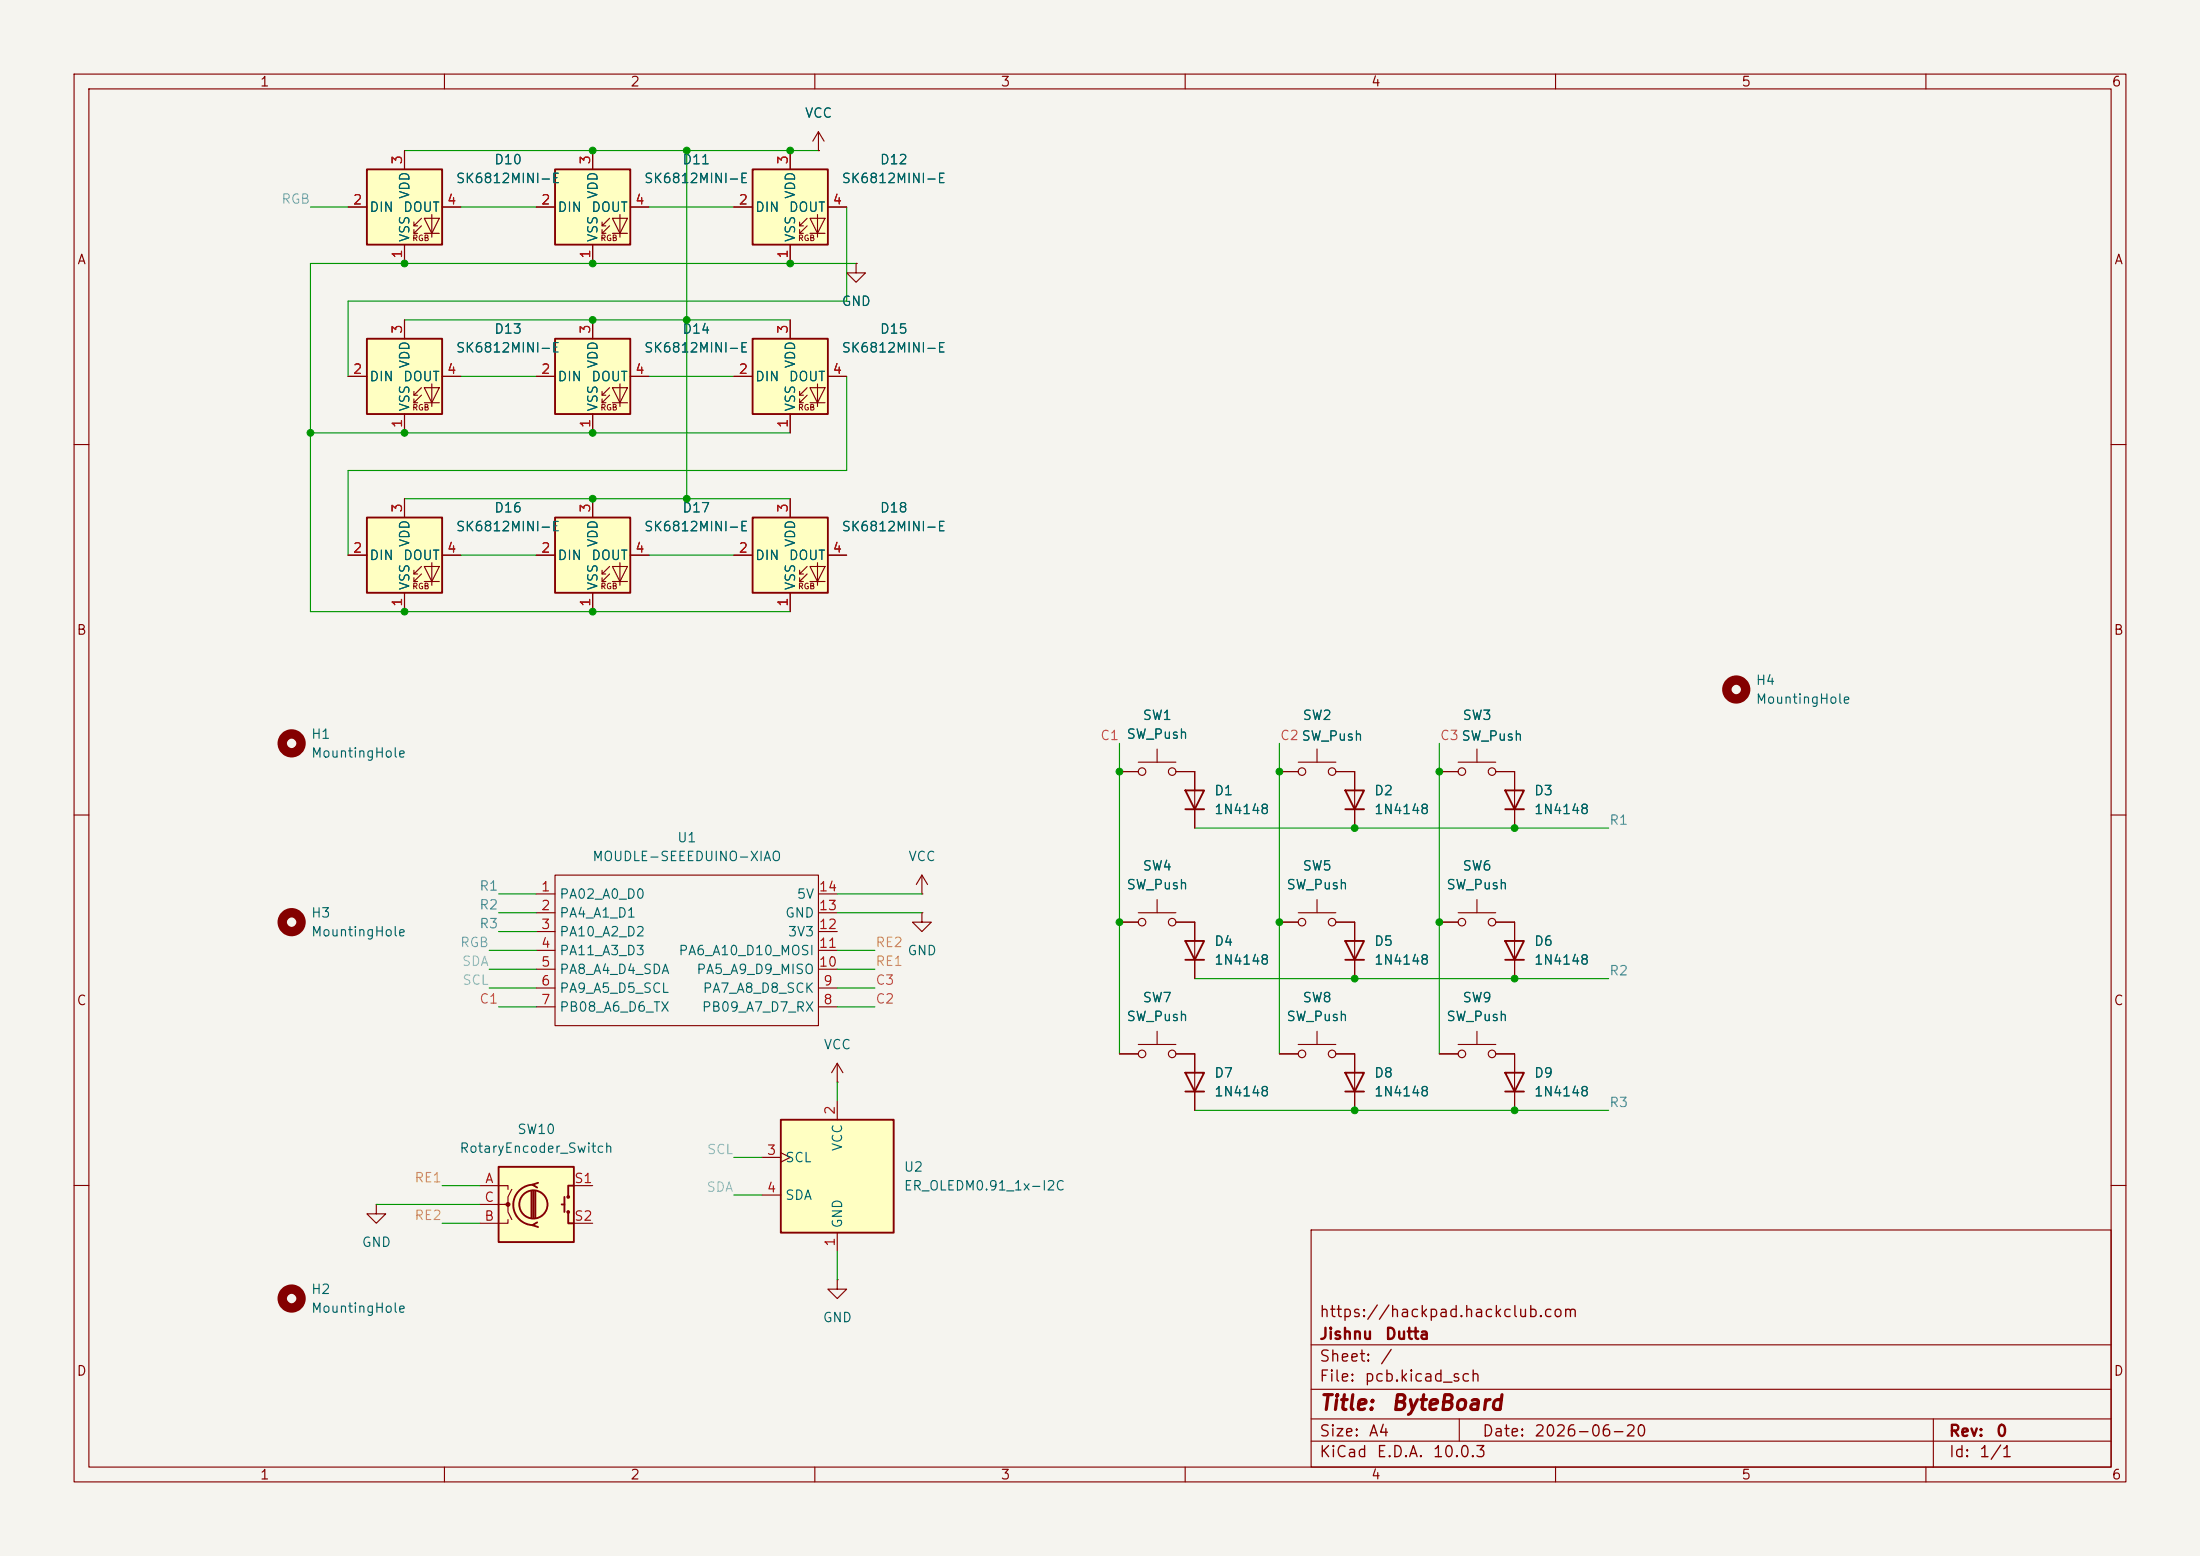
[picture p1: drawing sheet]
<svg xmlns="http://www.w3.org/2000/svg" width="297mm" height="210mm" viewBox="0 0 297 210" stroke-linecap="round" stroke-linejoin="round" font-family="sans-serif">
<path d="M0 0h297v210h-297z" fill="#f5f4ef" stroke="#f5f4ef" stroke-width=".14"/>
<g fill="none" stroke="#840000" stroke-width=".15">
<path d="M10 10h277v190h-277zM12 12h273v186h-273zM60 10v2M110 10v2M110.5 17.8l-.8 1.3M110.5 17.8l.8 1.3M110.5 17.8v2.5M160 10v2M210 10v2M260 10v2M110.5 20.3h.1M115.6 35.6v1.2h1.2l-1.2 1.3-1.3-1.3h1.3"/>
<path d="M115.6 35.6h.1M10 60h2M285 60h2M10 110h2M151.1 104.1h2.6M153.7 102.9h5M156.2 101.1v1.8M158.7 104.1h2.6v7.7M172.7 104.1h2.6M175.3 102.9h5M177.8 101.1v1.8M180.3 104.1h2.6"/>
<path d="M285 110h2M124.5 123.2v1.3h1.2l-1.2 1.2-1.3-1.2h1.3M124.5 123.2h.1M151.1 124.5h2.6M153.7 123.2h5M156.2 121.4v1.8M156.2 139.2v1.8M158.7 124.5h2.6M172.7 124.5h2.6M175.3 123.2h5M177.8 121.4v1.8M177.8 139.2v1.8"/>
<path d="M180.3 124.5h2.6M194.3 124.5h2.5M196.8 123.2h5.1M199.4 121.4v1.8M201.9 124.5h2.6M151.1 142.2h2.6M153.7 141h5M158.7 142.2h2.6v7.7M172.7 142.2h2.6M175.3 141h5M180.3 142.2h2.6M204.5 142.2v7.7"/>
<path d="M10 160h2M177 166h108v32h-108zM285 160h2M60 198v2M110 198v2M160 198v2M177 194.5h108M177 191.5h108M177 187.5h108M177 181.5h108M197 191.5v3M210 198v2"/>
<path d="M260 198v2M261 191.5v6.5"/>
<circle cx="154.2" cy="104.1" r=".51"/>
<circle cx="158.2" cy="104.1" r=".51"/>
<circle cx="175.8" cy="104.1" r=".51"/>
<circle cx="179.8" cy="104.1" r=".51"/>
<circle cx="154.2" cy="124.5" r=".51"/>
<circle cx="158.2" cy="124.5" r=".51"/>
<circle cx="175.8" cy="124.5" r=".51"/>
<circle cx="179.8" cy="124.5" r=".51"/>
<circle cx="197.4" cy="124.5" r=".51"/>
<circle cx="201.4" cy="124.5" r=".51"/>
<circle cx="154.2" cy="142.2" r=".51"/>
<circle cx="158.2" cy="142.2" r=".51"/>
<circle cx="175.8" cy="142.2" r=".51"/>
<circle cx="179.8" cy="142.2" r=".51"/>
</g>
<g fill="none" stroke="#840000" stroke-width="1.3">
<circle cx="234.4" cy="93.1" r="1.27"/>
<circle cx="39.4" cy="124.5" r="1.27"/>
</g>
<path d="M160 106.7h2.6l-1.3 2.5zM160 109.2h2.6M160 144.8h2.6l-1.3 2.5zM160 147.3h2.6M203.2 144.8h2.5l-1.2 2.5zM203.2 147.3h2.5" fill="none" stroke="#840000" stroke-width=".25"/>
<path d="M74.9 22.9h10.2v10.1h-10.2z" fill="#ffffc2"/>
<path d="M72.4 27.9h2.5M80 20.3v2.6M80 33v2.6M81.3 30.5h.5M81.3 31.5h.5M82.3 29.5l-1 1v-.5M82.3 30.5l-1 1v-.5M82.7 29.5h2l-1 2zM82.7 31.5h2M83.7 29v3M85.1 27.9h2.5M204.5 104.1v7.7" fill="none" stroke="#840000" stroke-width=".15"/>
<path d="M74.9 22.9h10.2v10.1h-10.2zM203.2 106.7h2.5l-1.2 2.5zM203.2 109.2h2.5" fill="none" stroke="#840000" stroke-width=".25"/>
<path d="M49.5 45.7h10.2v10.2h-10.2z" fill="#ffffc2"/>
<path d="M47 50.8h2.5M54.6 43.2v2.5M54.6 55.9v2.5M55.9 53.3h.5M55.9 54.4h.5M56.9 52.3l-1 1v-.5M56.9 53.3l-1 1.1v-.6M57.3 52.3h2l-1 2.1zM57.3 54.4h2M58.3 51.8v3.1M59.7 50.8h2.5M204.5 124.5v7.6" fill="none" stroke="#840000" stroke-width=".15"/>
<path d="M49.5 45.7h10.2v10.2h-10.2zM203.2 127h2.5l-1.2 2.5zM203.2 129.5h2.5" fill="none" stroke="#840000" stroke-width=".25"/>
<path d="M101.6 22.9h10.2v10.1h-10.2z" fill="#ffffc2"/>
<g fill="none" stroke="#840000" stroke-width=".15">
<path d="M99.1 27.9h2.5M106.7 20.3v2.6M106.7 33v2.6M107.9 30.5h.6M107.9 31.5h.6M109 29.5l-1.1 1v-.5M109 30.5l-1.1 1v-.5M109.3 29.5h2.1l-1 2zM109.3 31.5h2.1M110.4 29v3M111.8 27.9h2.5M74.9 118.1h35.6v20.3h-35.6z"/>
<path d="M72.4 120.7h2.5M72.4 123.2h2.5M72.4 125.7h2.5M72.4 128.3h2.5M72.4 130.8h2.5M72.4 133.4h2.5M72.4 135.9h2.5M110.5 120.7h2.5M110.5 123.2h2.5M110.5 125.7h2.5M110.5 128.3h2.5M110.5 130.8h2.5"/>
<path d="M110.5 133.4h2.5M110.5 135.9h2.5"/>
</g>
<path d="M101.6 22.9h10.2v10.1h-10.2z" fill="none" stroke="#840000" stroke-width=".25"/>
<path d="M101.6 45.7h10.2v10.2h-10.2z" fill="#ffffc2"/>
<g fill="none" stroke="#840000" stroke-width=".15">
<path d="M99.1 50.8h2.5M106.7 43.2v2.5M106.7 55.9v2.5M107.9 53.3h.6M107.9 54.4h.6M109 52.3l-1.1 1v-.5M109 53.3l-1.1 1.1v-.6M109.3 52.3h2.1l-1 2.1zM109.3 54.4h2.1M110.4 51.8v3.1M111.8 50.8h2.5M182.9 124.5v7.6"/>
<path d="M199.4 139.2v1.8M182.9 142.2v7.7M194.3 142.2h2.5M196.8 141h5.1M201.9 142.2h2.6"/>
<circle cx="197.4" cy="142.2" r=".51"/>
<circle cx="201.4" cy="142.2" r=".51"/>
</g>
<path d="M101.6 45.7h10.2v10.2h-10.2zM181.6 127h2.5l-1.2 2.5zM181.6 129.5h2.5M181.6 144.8h2.5l-1.2 2.5zM181.6 147.3h2.5" fill="none" stroke="#840000" stroke-width=".25"/>
<path d="M101.6 69.9h10.2v10.1h-10.2z" fill="#ffffc2"/>
<path d="M99.1 74.9h2.5M106.7 67.3v2.6M107.9 77.5h.6M107.9 78.5h.6M109 76.5l-1.1 1v-.5M109 77.5l-1.1 1v-.5M109.3 76.5h2.1l-1 2zM109.3 78.5h2.1M110.4 75.9v3.1M111.8 74.9h2.5M106.7 80v2.6" fill="none" stroke="#840000" stroke-width=".15"/>
<path d="M101.6 69.9h10.2v10.1h-10.2z" fill="none" stroke="#840000" stroke-width=".25"/>
<path d="M49.5 69.9h10.2v10.1h-10.2z" fill="#ffffc2"/>
<path d="M47 74.9h2.5M54.6 67.3v2.6M55.9 77.5h.5M55.9 78.5h.5M56.9 76.5l-1 1v-.5M56.9 77.5l-1 1v-.5M57.3 76.5h2l-1 2zM57.3 78.5h2M58.3 75.9v3.1M59.7 74.9h2.5M54.6 80v2.6M182.9 104.1v7.7" fill="none" stroke="#840000" stroke-width=".15"/>
<path d="M49.5 69.9h10.2v10.1h-10.2zM181.6 106.7h2.5l-1.2 2.5zM181.6 109.2h2.5" fill="none" stroke="#840000" stroke-width=".25"/>
<path d="M74.9 69.9h10.2v10.1h-10.2z" fill="#ffffc2"/>
<g fill="none" stroke="#840000" stroke-width=".15">
<path d="M72.4 74.9h2.5M80 67.3v2.6M81.3 77.5h.5M81.3 78.5h.5M82.3 76.5l-1 1v-.5M82.3 77.5l-1 1v-.5M82.7 76.5h2l-1 2zM82.7 78.5h2M83.7 75.9v3.1M85.1 74.9h2.5M80 80v2.6M194.3 104.1h2.5"/>
<path d="M196.8 102.9h5.1M199.4 101.1v1.8M201.9 104.1h2.6"/>
<circle cx="197.4" cy="104.1" r=".51"/>
<circle cx="201.4" cy="104.1" r=".51"/>
</g>
<path d="M74.9 69.9h10.2v10.1h-10.2z" fill="none" stroke="#840000" stroke-width=".25"/>
<path d="M74.9 45.7h10.2v10.2h-10.2z" fill="#ffffc2"/>
<path d="M72.4 50.8h2.5M80 43.2v2.5M80 55.9v2.5M81.3 53.3h.5M81.3 54.4h.5M82.3 52.3l-1 1v-.5M82.3 53.3l-1 1.1v-.6M82.7 52.3h2l-1 2.1zM82.7 54.4h2M83.7 51.8v3.1M85.1 50.8h2.5M161.3 124.5v7.6" fill="none" stroke="#840000" stroke-width=".15"/>
<path d="M74.9 45.7h10.2v10.2h-10.2zM160 127h2.6l-1.3 2.5zM160 129.5h2.6" fill="none" stroke="#840000" stroke-width=".25"/>
<path d="M67.3 157.5h10.2v10.1h-10.2z" fill="#ffffc2"/>
<g fill="none" stroke="#840000" stroke-width=".25">
<path d="M67.3 157.5h10.2v10.1h-10.2zM72 159.9a2.73 2.73 0 0 0-2.7 2.7 2.73 2.73 0 0 0 2.7 2.8M72.6 159.6l-.7 .3 .6 .4M71.8 160.8v3.5M72 160.8v3.5M72.3 160.8v3.5M72.5 165l-.6 .4 .7 .2M75.8 162.6h.4M76.2 161.5v2.1M76.7 163.6v1.5h.8M77.5 160h-.8v1.5"/>
<circle cx="72" cy="162.6" r="1.9"/>
<circle cx="76.7" cy="161.5" r=".13"/>
<circle cx="76.7" cy="163.6" r=".13"/>
</g>
<g fill="none" stroke="#840000" stroke-width=".15">
<path d="M124.5 118.1l-.8 1.3M124.5 118.1l.7 1.3M124.5 118.1v2.6M124.5 120.7h.1M50.8 162.6v1.2h1.3l-1.3 1.3-1.3-1.3h1.3M50.8 162.6h.1M64.8 160h3.8v.5M64.8 162.6h3.8v1l.5 1M68.6 164.6v.5h-3.8M69.1 160.5l-.5 1v1.1h-.5M77.5 160h2.5M77.5 165.1h2.5"/>
<path d="M113 172.7v1.3h1.3l-1.3 1.3-1.2-1.3h1.2M113 172.7h.1"/>
</g>
<circle cx="68.6" cy="162.6" r=".25" fill="#840000" stroke="#840000" stroke-width=".15"/>
<g fill="none" stroke="#840000" stroke-width="1.3">
<circle cx="39.4" cy="100.3" r="1.27"/>
<circle cx="39.4" cy="175.3" r="1.27"/>
</g>
<path d="M105.4 151.1h15.2v15.3h-15.2z" fill="#ffffc2"/>
<path d="M105.4 151.1h15.2v15.3h-15.2z" fill="none" stroke="#840000" stroke-width=".25"/>
<path d="M102.9 156.2h2.5M105.4 155.6l1.3 .6-1.3 .6M113 146.1h.1M113 143.5v2.6M113 148.6v2.5M113 143.5l-.7 1.3M113 143.5l.8 1.3M102.9 161.3h2.5M113 166.4v2.5" fill="none" stroke="#840000" stroke-width=".15"/>
<path d="M49.5 22.9h10.2v10.1h-10.2z" fill="#ffffc2"/>
<g fill="none" stroke="#840000" stroke-width=".15">
<path d="M47 27.9h2.5M54.6 20.3v2.6M54.6 33v2.6M55.9 30.5h.5M55.9 31.5h.5M56.9 29.5l-1 1v-.5M56.9 30.5l-1 1v-.5M57.3 29.5h2l-1 2zM57.3 31.5h2M58.3 29v3M59.7 27.9h2.5M72.4 27.9h2.5"/>
<path d="M80 20.3v2.6M80 33v2.6M85.1 27.9h2.5M99.1 27.9h2.5M106.7 20.3v2.6M106.7 33v2.6M110.5 20.3h.1M111.8 27.9h2.5M115.6 35.6h.1M47 50.8h2.5M54.6 43.2v2.5M54.6 55.9v2.5"/>
<path d="M59.7 50.8h2.5M72.4 50.8h2.5M80 43.2v2.5M80 55.9v2.5M85.1 50.8h2.5M99.1 50.8h2.5M106.7 43.2v2.5M106.7 55.9v2.5M111.8 50.8h2.5M47 74.9h2.5M54.6 67.3v2.6M59.7 74.9h2.5"/>
<path d="M72.4 74.9h2.5M80 67.3v2.6M85.1 74.9h2.5M99.1 74.9h2.5M106.7 67.3v2.6M111.8 74.9h2.5M54.6 80v2.6M80 80v2.6M106.7 80v2.6M151.1 104.1h2.6M158.7 104.1h2.6v2.6M161.3 109.2v2.6"/>
<path d="M172.7 104.1h2.6M180.3 104.1h2.6v2.6M182.9 109.2v2.6M194.3 104.1h2.5M201.9 104.1h2.6v2.6M204.5 109.2v2.6M151.1 124.5h2.6M158.7 124.5h2.6v2.5M161.3 129.5v2.6M172.7 124.5h2.6M180.3 124.5h2.6v2.5M182.9 129.5v2.6"/>
<path d="M194.3 124.5h2.5M201.9 124.5h2.6v2.5M204.5 129.5v2.6M151.1 142.2h2.6M158.7 142.2h2.6v2.6M161.3 147.3v2.6M172.7 142.2h2.6M180.3 142.2h2.6v2.6M182.9 147.3v2.6M194.3 142.2h2.5M201.9 142.2h2.6v2.6M204.5 147.3v2.6"/>
</g>
<path d="M49.5 22.9h10.2v10.1h-10.2z" fill="none" stroke="#840000" stroke-width=".25"/>
<g fill="none" stroke="#009600" stroke-width=".15">
<path d="M41.9 27.9h5.1M54.6 20.3h55.9M62.2 27.9h10.2M87.6 27.9h11.5M92.7 20.3v47M114.3 27.9v12.7h-67.3v10.2M115.6 35.6h-73.7v47h64.8M41.9 58.4h64.8M54.6 43.2h52.1M62.2 50.8h10.2M87.6 50.8h11.5M114.3 50.8v12.7h-67.3v11.4"/>
<path d="M54.6 67.3h52.1M62.2 74.9h10.2M87.6 74.9h11.5M151.1 100.3v41.9M161.3 111.8h55.9M172.7 100.3v41.9M194.3 100.3v41.9M66 128.3h6.4M66 133.4h6.4M66 130.8h6.4M67.3 135.9h5.1M67.3 120.7h5.1"/>
<path d="M67.3 123.2h5.1M67.3 125.7h5.1M113 135.9h5.1M113 120.7h11.5M113 128.3h5.1M113 133.4h5.1M113 130.8h5.1M113 123.2h11.5M161.3 132.1h55.9M99.1 156.2h3.8M113 146.1v2.5M161.3 149.9h55.9"/>
<path d="M50.8 162.6h14M59.7 160h5.1M59.7 165.1h5.1M99.1 161.3h3.8M113 168.9v3.8"/>
</g>
<g fill="#009600" stroke="#009600" stroke-width=".14">
<circle cx="182.9" cy="111.8" r=".46"/>
<circle cx="172.7" cy="124.5" r=".46"/>
<circle cx="204.5" cy="149.9" r=".46"/>
<circle cx="204.5" cy="132.1" r=".46"/>
<circle cx="172.7" cy="104.1" r=".46"/>
<circle cx="194.3" cy="104.1" r=".46"/>
<circle cx="182.9" cy="149.9" r=".46"/>
<circle cx="182.9" cy="132.1" r=".46"/>
<circle cx="204.5" cy="111.8" r=".46"/>
<circle cx="194.3" cy="124.5" r=".46"/>
<circle cx="80" cy="43.2" r=".46"/>
<circle cx="80" cy="20.3" r=".46"/>
<circle cx="106.7" cy="20.3" r=".46"/>
<circle cx="92.7" cy="20.3" r=".46"/>
<circle cx="80" cy="67.3" r=".46"/>
<circle cx="80" cy="58.4" r=".46"/>
<circle cx="92.7" cy="67.3" r=".46"/>
<circle cx="106.7" cy="35.6" r=".46"/>
<circle cx="80" cy="82.6" r=".46"/>
<circle cx="54.6" cy="82.6" r=".46"/>
<circle cx="54.6" cy="58.4" r=".46"/>
<circle cx="41.9" cy="58.4" r=".46"/>
<circle cx="151.1" cy="124.5" r=".46"/>
<circle cx="151.1" cy="104.1" r=".46"/>
<circle cx="54.6" cy="35.6" r=".46"/>
<circle cx="92.7" cy="43.2" r=".46"/>
<circle cx="80" cy="35.6" r=".46"/>
</g>
<g font-size="2" fill="#840000">
<text x="178" y="190.8">Title:</text>
<text x="187.7" y="190.8">ByteBoard</text>
</g>
<g font-size="1.5" fill="#840000">
<text x="178" y="178.2">https://hackpad.hackclub.com</text>
<text x="178" y="184.2">Sheet:</text>
<text x="178" y="181.2">Jishnu</text>
<text x="186.2" y="184.2">/</text>
<text x="186.9" y="181.2">Dutta</text>
<text x="178" y="186.9">File:</text>
<text x="184.1" y="186.9">pcb.kicad_sch</text>
<text x="178" y="197.1">KiCad</text>
<text x="178" y="194.3">Size:</text>
<text x="184.7" y="194.3">A4</text>
<text x="185.7" y="197.1">E.D.A.</text>
<text x="193.3" y="197.1">10.0.3</text>
<text x="200" y="194.3">Date:</text>
<text x="207" y="194.3">2026-06-20</text>
<text x="263" y="194.3">Rev:</text>
<text x="263" y="197.1">Id:</text>
<text x="267.1" y="197.1">1/1</text>
<text x="269.4" y="194.3">0</text>
</g>
<g font-size="1.3" fill="#840000">
<text x="35" y="12">1</text>
<text x="85" y="12">2</text>
<text x="135" y="12">3</text>
<text x="185" y="12">4</text>
<text x="235" y="12">5</text>
<text x="285" y="12">6</text>
<text x="10.3" y="36">A</text>
<text x="285.3" y="36">A</text>
<text x="10.3" y="86">B</text>
<text x="285.3" y="86">B</text>
<text x="10.3" y="136">C</text>
<text x="285.3" y="136">C</text>
<text x="10.3" y="186">D</text>
<text x="285.3" y="186">D</text>
<text x="35" y="200">1</text>
<text x="85" y="200">2</text>
<text x="135" y="200">3</text>
<text x="185" y="200">4</text>
<text x="235" y="200">5</text>
<text x="285" y="200">6</text>
</g>
<g font-size="1.3" fill="#006464">
<text x="108.6" y="16.2">VCC</text>
<text x="66.6" y="22.5">D10</text>
<text x="92" y="22.5">D11</text>
<text x="118.7" y="22.5">D12</text>
<text x="49.8" y="28.9">DIN</text>
<text x="54.3" y="28.9">DOUT</text>
<text x="55.6" y="26.9" transform="rotate(-90 55.6 26.9)">VDD</text>
<text x="61.5" y="25">SK6812MINI-E</text>
<text x="75.2" y="28.9">DIN</text>
<text x="79.7" y="28.9">DOUT</text>
<text x="81" y="26.9" transform="rotate(-90 81 26.9)">VDD</text>
<text x="86.9" y="25">SK6812MINI-E</text>
<text x="101.9" y="28.9">DIN</text>
<text x="106.4" y="28.9">DOUT</text>
<text x="107.7" y="26.9" transform="rotate(-90 107.7 26.9)">VDD</text>
<text x="113.5" y="25">SK6812MINI-E</text>
<text x="55.6" y="32.8" transform="rotate(-90 55.6 32.8)">VSS</text>
<text x="81" y="32.8" transform="rotate(-90 81 32.8)">VSS</text>
<text x="107.7" y="32.8" transform="rotate(-90 107.7 32.8)">VSS</text>
<text x="113.5" y="41.6">GND</text>
<text x="61.5" y="47.9">SK6812MINI-E</text>
<text x="66.6" y="45.4">D13</text>
<text x="86.9" y="47.9">SK6812MINI-E</text>
<text x="92" y="45.4">D14</text>
<text x="113.5" y="47.9">SK6812MINI-E</text>
<text x="118.7" y="45.4">D15</text>
<text x="49.8" y="51.8">DIN</text>
<text x="54.3" y="51.8">DOUT</text>
<text x="55.6" y="49.8" transform="rotate(-90 55.6 49.8)">VDD</text>
<text x="75.2" y="51.8">DIN</text>
<text x="79.7" y="51.8">DOUT</text>
<text x="81" y="49.8" transform="rotate(-90 81 49.8)">VDD</text>
<text x="101.9" y="51.8">DIN</text>
<text x="106.4" y="51.8">DOUT</text>
<text x="107.7" y="49.8" transform="rotate(-90 107.7 49.8)">VDD</text>
<text x="55.6" y="55.6" transform="rotate(-90 55.6 55.6)">VSS</text>
<text x="81" y="55.6" transform="rotate(-90 81 55.6)">VSS</text>
<text x="107.7" y="55.6" transform="rotate(-90 107.7 55.6)">VSS</text>
<text x="66.6" y="69.5">D16</text>
<text x="92" y="69.5">D17</text>
<text x="118.7" y="69.5">D18</text>
<text x="49.8" y="75.9">DIN</text>
<text x="54.3" y="75.9">DOUT</text>
<text x="55.6" y="73.9" transform="rotate(-90 55.6 73.9)">VDD</text>
<text x="61.5" y="72">SK6812MINI-E</text>
<text x="75.2" y="75.9">DIN</text>
<text x="79.7" y="75.9">DOUT</text>
<text x="81" y="73.9" transform="rotate(-90 81 73.9)">VDD</text>
<text x="86.9" y="72">SK6812MINI-E</text>
<text x="101.9" y="75.9">DIN</text>
<text x="106.4" y="75.9">DOUT</text>
<text x="107.7" y="73.9" transform="rotate(-90 107.7 73.9)">VDD</text>
<text x="113.5" y="72">SK6812MINI-E</text>
<text x="55.6" y="79.8" transform="rotate(-90 55.6 79.8)">VSS</text>
<text x="81" y="79.8" transform="rotate(-90 81 79.8)">VSS</text>
<text x="107.7" y="79.8" transform="rotate(-90 107.7 79.8)">VSS</text>
<text x="236.9" y="92.8">H4</text>
<text x="236.9" y="95.3">MountingHole</text>
<text x="41.9" y="100">H1</text>
<text x="152" y="100">SW_Push</text>
<text x="154.2" y="97.5">SW1</text>
<text x="175.6" y="100.3">SW_Push</text>
<text x="175.8" y="97.5">SW2</text>
<text x="197.2" y="100.3">SW_Push</text>
<text x="197.4" y="97.5">SW3</text>
<text x="41.9" y="102.6">MountingHole</text>
<text x="163.8" y="107.7">D1</text>
<text x="185.4" y="107.7">D2</text>
<text x="207" y="107.7">D3</text>
<text x="163.8" y="110.2">1N4148</text>
<text x="185.4" y="110.2">1N4148</text>
<text x="207" y="110.2">1N4148</text>
<text x="79.9" y="116.5">MOUDLE-SEEEDUINO-XIAO</text>
<text x="91.3" y="114">U1</text>
<text x="122.5" y="116.5">VCC</text>
<text x="154.2" y="117.8">SW4</text>
<text x="175.8" y="117.8">SW5</text>
<text x="197.4" y="117.8">SW6</text>
<text x="41.9" y="124.2">H3</text>
<text x="75.4" y="121.6">PA02_A0_D0</text>
<text x="75.4" y="124.2">PA4_A1_D1</text>
<text x="105.9" y="124.2">GND</text>
<text x="107.5" y="121.6">5V</text>
<text x="152" y="120.4">SW_Push</text>
<text x="173.6" y="120.4">SW_Push</text>
<text x="195.2" y="120.4">SW_Push</text>
<text x="41.9" y="126.7">MountingHole</text>
<text x="75.4" y="126.7">PA10_A2_D2</text>
<text x="75.4" y="129.2">PA11_A3_D3</text>
<text x="75.4" y="131.8">PA8_A4_D4_SDA</text>
<text x="91.5" y="129.2">PA6_A10_D10_MOSI</text>
<text x="93.9" y="131.8">PA5_A9_D9_MISO</text>
<text x="106.3" y="126.7">3V3</text>
<text x="122.4" y="129.2">GND</text>
<text x="163.8" y="128">D4</text>
<text x="163.8" y="130.5">1N4148</text>
<text x="185.4" y="128">D5</text>
<text x="185.4" y="130.5">1N4148</text>
<text x="207" y="128">D6</text>
<text x="207" y="130.5">1N4148</text>
<text x="75.4" y="134.3">PA9_A5_D5_SCL</text>
<text x="75.4" y="136.9">PB08_A6_D6_TX</text>
<text x="94.7" y="136.9">PB09_A7_D7_RX</text>
<text x="94.8" y="134.3">PA7_A8_D8_SCK</text>
<text x="154.2" y="135.6">SW7</text>
<text x="175.8" y="135.6">SW8</text>
<text x="197.4" y="135.6">SW9</text>
<text x="111.1" y="141.9">VCC</text>
<text x="152" y="138.1">SW_Push</text>
<text x="173.6" y="138.1">SW_Push</text>
<text x="195.2" y="138.1">SW_Push</text>
<text x="163.8" y="145.8">D7</text>
<text x="163.8" y="148.3">1N4148</text>
<text x="185.4" y="145.8">D8</text>
<text x="185.4" y="148.3">1N4148</text>
<text x="207" y="145.8">D9</text>
<text x="207" y="148.3">1N4148</text>
<text x="61.9" y="155.9">RotaryEncoder_Switch</text>
<text x="69.7" y="153.4">SW10</text>
<text x="114" y="155.5" transform="rotate(-90 114 155.5)">VCC</text>
<text x="105.9" y="157.2">SCL</text>
<text x="121.9" y="158.5">U2</text>
<text x="121.9" y="161">ER_OLEDM0.91_1x-I2C</text>
<text x="105.9" y="162.3">SDA</text>
<text x="114" y="165.9" transform="rotate(-90 114 165.9)">GND</text>
<text x="48.8" y="168.6">GND</text>
<text x="41.9" y="175">H2</text>
<text x="41.9" y="177.5">MountingHole</text>
<text x="111" y="178.8">GND</text>
</g>
<g font-size="1.3" fill="#a90000">
<text x="54.6" y="22.3" transform="rotate(-90 54.6 22.3)">3</text>
<text x="80" y="22.3" transform="rotate(-90 80 22.3)">3</text>
<text x="106.7" y="22.3" transform="rotate(-90 106.7 22.3)">3</text>
<text x="47.6" y="27.9">2</text>
<text x="60.3" y="27.9">4</text>
<text x="73" y="27.9">2</text>
<text x="85.7" y="27.9">4</text>
<text x="99.6" y="27.9">2</text>
<text x="112.3" y="27.9">4</text>
<text x="54.6" y="35" transform="rotate(-90 54.6 35)">1</text>
<text x="80" y="35" transform="rotate(-90 80 35)">1</text>
<text x="106.7" y="35" transform="rotate(-90 106.7 35)">1</text>
<text x="54.6" y="45.2" transform="rotate(-90 54.6 45.2)">3</text>
<text x="80" y="45.2" transform="rotate(-90 80 45.2)">3</text>
<text x="106.7" y="45.2" transform="rotate(-90 106.7 45.2)">3</text>
<text x="47.6" y="50.8">2</text>
<text x="60.3" y="50.8">4</text>
<text x="73" y="50.8">2</text>
<text x="85.7" y="50.8">4</text>
<text x="99.6" y="50.8">2</text>
<text x="112.3" y="50.8">4</text>
<text x="54.6" y="57.9" transform="rotate(-90 54.6 57.9)">1</text>
<text x="80" y="57.9" transform="rotate(-90 80 57.9)">1</text>
<text x="106.7" y="57.9" transform="rotate(-90 106.7 57.9)">1</text>
<text x="54.6" y="69.3" transform="rotate(-90 54.6 69.3)">3</text>
<text x="80" y="69.3" transform="rotate(-90 80 69.3)">3</text>
<text x="106.7" y="69.3" transform="rotate(-90 106.7 69.3)">3</text>
<text x="47.6" y="74.9">2</text>
<text x="60.3" y="74.9">4</text>
<text x="73" y="74.9">2</text>
<text x="85.7" y="74.9">4</text>
<text x="99.6" y="74.9">2</text>
<text x="112.3" y="74.9">4</text>
<text x="54.6" y="82" transform="rotate(-90 54.6 82)">1</text>
<text x="80" y="82" transform="rotate(-90 80 82)">1</text>
<text x="106.7" y="82" transform="rotate(-90 106.7 82)">1</text>
<text x="73" y="120.6">1</text>
<text x="73" y="123.2">2</text>
<text x="73" y="125.7">3</text>
<text x="110.4" y="125.7">12</text>
<text x="110.4" y="123.2">13</text>
<text x="110.4" y="120.6">14</text>
<text x="73" y="128.2">4</text>
<text x="73" y="130.8">5</text>
<text x="110.4" y="130.8">10</text>
<text x="110.4" y="128.2">11</text>
<text x="73" y="133.3">6</text>
<text x="73" y="135.9">7</text>
<text x="111.1" y="135.9">8</text>
<text x="111.1" y="133.3">9</text>
<text x="113" y="150.6" transform="rotate(-90 113 150.6)">2</text>
<text x="65.4" y="160">A</text>
<text x="77.4" y="160">S1</text>
<text x="103.4" y="156.2">3</text>
<text x="103.4" y="161.3">4</text>
<text x="65.3" y="165.1">B</text>
<text x="65.3" y="162.5">C</text>
<text x="77.4" y="165.1">S2</text>
<text x="113" y="168.3" transform="rotate(-90 113 168.3)">1</text>
</g>
<g font-size="1.3" fill="#6e7eff">
<text x="37.9" y="27.8">RGB</text>
<text x="62" y="128.1">RGB</text>
</g>
<g font-size="1.3" fill="#ff3e4c">
<text x="148.4" y="100.2">C1 SW_Push</text>
<text x="172.7" y="100.2">C2SW_Push</text>
<text x="194.3" y="100.2">C3SW_Push</text>
<text x="64.6" y="135.8">C1</text>
<text x="118.1" y="135.8">C2</text>
<text x="118.1" y="133.2">C3</text>
</g>
<g font-size="1.3" fill="#2662ff">
<text x="217.2" y="111.6">R1</text>
<text x="64.6" y="125.6">R3</text>
<text x="64.6" y="123.1">R2</text>
<text x="64.6" y="120.5">R1</text>
<text x="217.2" y="132">R2</text>
<text x="217.2" y="149.7">R3</text>
</g>
<g font-size="1.3" fill="#61cdff">
<text x="62.3" y="130.7">SDA</text>
<text x="62.3" y="133.2">SCL</text>
<text x="95.3" y="161.2">SDA</text>
<text x="95.3" y="156.1">SCL</text>
</g>
<g font-size="1.3" fill="#ffa632">
<text x="118.1" y="128.1">RE2</text>
<text x="118.1" y="130.7">RE1</text>
<text x="55.9" y="159.9">RE1</text>
<text x="55.9" y="165">RE2</text>
</g>
<g font-size=".8" fill="#840000">
<text x="55.6" y="32.7">RGB</text>
<text x="81" y="32.7">RGB</text>
<text x="107.7" y="32.7">RGB</text>
<text x="55.6" y="55.6">RGB</text>
<text x="81" y="55.6">RGB</text>
<text x="107.7" y="55.6">RGB</text>
<text x="55.6" y="79.7">RGB</text>
<text x="81" y="79.7">RGB</text>
<text x="107.7" y="79.7">RGB</text>
</g>
</svg>
